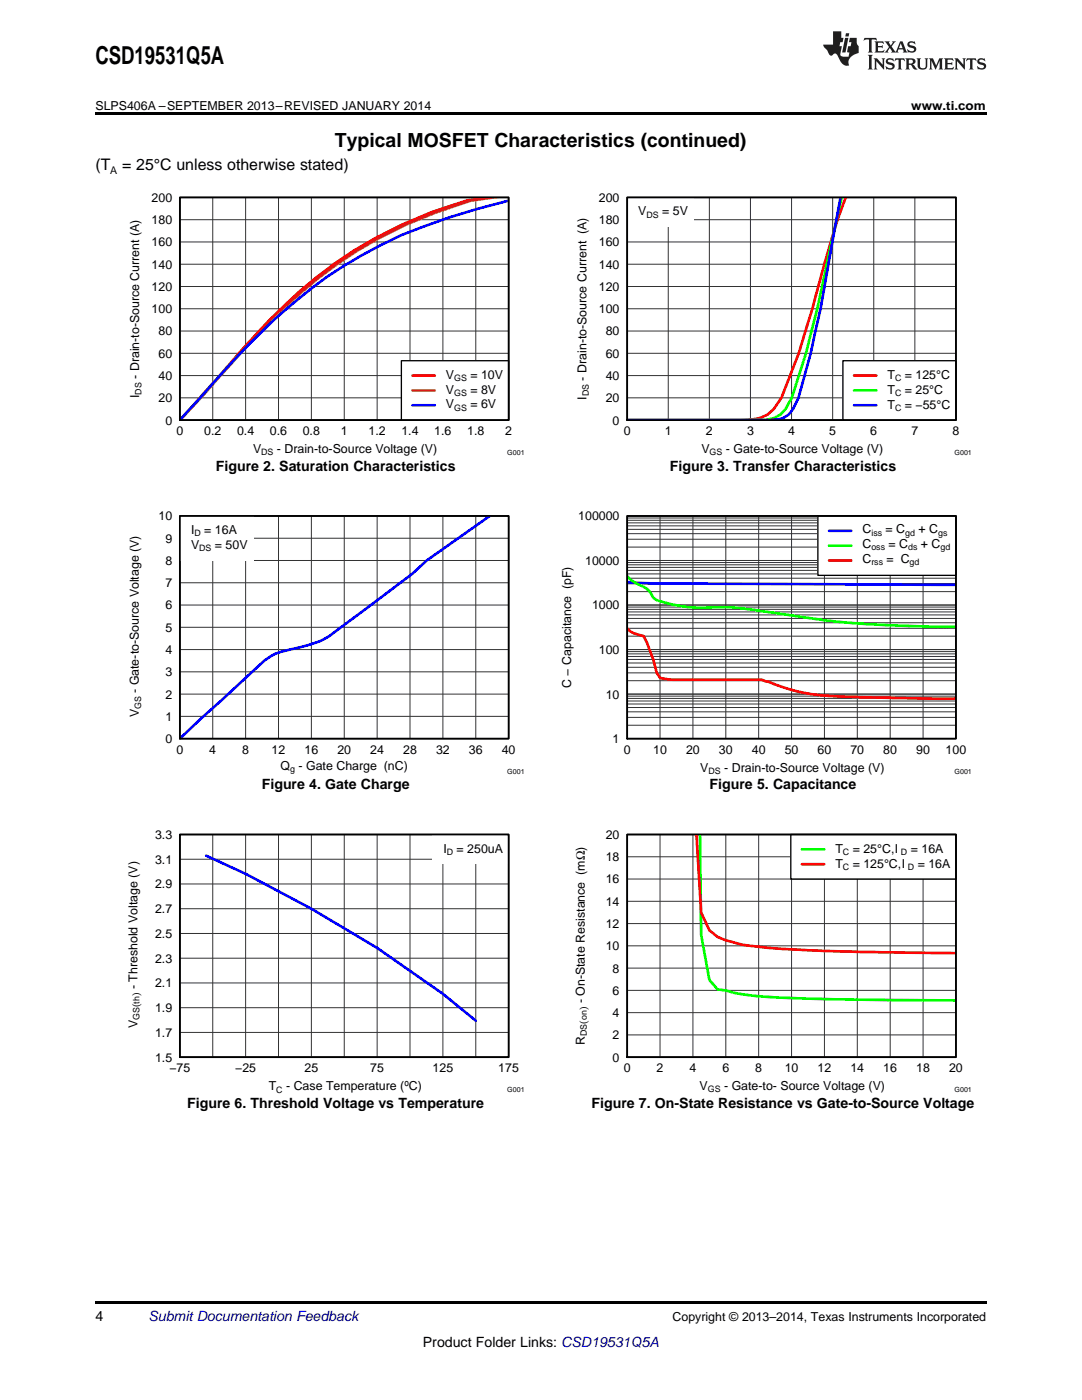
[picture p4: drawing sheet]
<svg xmlns="http://www.w3.org/2000/svg" width="216mm" height="279mm" viewBox="0 0 216 279" stroke-linecap="round" stroke-linejoin="round" font-family="sans-serif">
<path d="M19 259.7h177.8v.5h-177.8z" fill="#000"/>
<g fill="#fff">
<path d="M66.9 222.8h.3v.7h-.3z"/>
<path d="M156.1 222.8h.4v.7h-.4z"/>
</g>
<path d="M35.9 166.5h65.6v44.5h-65.6z" fill="none" stroke="#000" stroke-width=".26"/>
<g fill="none" stroke="#333" stroke-width=".2">
<path d="M35.9 166.5h65.6v44.5h-65.6zM35.9 176.4h65.6M35.9 171.5h65.6M42.4 166.5v44.5M49 166.5v44.5M55.6 166.5v44.5M62.1 166.5v44.5M68.7 166.5v44.5M75.3 166.5v44.5M81.8 166.5v44.5M88.4 166.5v44.5M94.9 166.5v44.5"/>
<path d="M35.9 196.2h65.6M35.9 191.2h65.6M35.9 186.3h65.6M35.9 181.4h65.6M35.9 206h65.6M35.9 201.1h65.6"/>
</g>
<path d="M41.1 170.8a255.5 255.5 0 0 1 47.3 27.5l6.5 5.4" fill="none" stroke="#00f" stroke-width=".53"/>
<path d="M86.2 166.5h15.3v6h-15.3z" fill="#fff"/>
<path d="M35.9 166.5h65.6v44.5h-65.6z" fill="none" stroke="#000" stroke-width=".35"/>
<path d="M125.1 166.5h65.6v44.5h-65.6z" fill="none" stroke="#000" stroke-width=".26"/>
<g fill="none" stroke="#333" stroke-width=".2">
<path d="M125.1 166.5h65.6v44.5h-65.6zM125.1 179.9h65.6M125.1 175.4h65.6M125.1 171h65.6M131.7 166.5v44.5M138.3 166.5v44.5M144.8 166.5v44.5M151.4 166.5v44.5M157.9 166.5v44.5M164.5 166.5v44.5M171.1 166.5v44.5M177.6 166.5v44.5"/>
<path d="M184.2 166.5v44.5M125.1 197.7h65.6M125.1 193.2h65.6M125.1 188.8h65.6M125.1 184.3h65.6M125.1 206.5h65.6M125.1 202.1h65.6"/>
</g>
<path d="M139.7 166.5l.2 20 1.6 9.1 1.7 1.8 1.6 .3a54.7 54.7 0 0 0 13.1 1.5l8.2 .2 24.6 .3" fill="none" stroke="#0f0" stroke-width=".53"/>
<path d="M139 166.5l.9 15.6 1.6 3.6 1.7 1.3a27.6 27.6 0 0 0 9.8 2.1 551.5 551.5 0 0 0 37.7 1.1" fill="none" stroke="#f00" stroke-width=".53"/>
<path d="M157.8 166.5h33v8.9h-33z" fill="#fff"/>
<path d="M157.8 166.5h33v8.9h-33z" fill="none" stroke="#000" stroke-width=".26"/>
<path d="M160 169.5h4.5" fill="none" stroke="#0f0" stroke-width=".53"/>
<path d="M160 172.5h4.5" fill="none" stroke="#f00" stroke-width=".53"/>
<path d="M125.1 166.5h65.6v44.5h-65.6z" fill="none" stroke="#000" stroke-width=".35"/>
<g fill="#fff">
<path d="M66.9 159.2h.3v.7h-.3z"/>
<path d="M156.1 159.2h.4v.7h-.4z"/>
</g>
<path d="M35.9 103h65.6v44.4h-65.6z" fill="none" stroke="#000" stroke-width=".26"/>
<g fill="none" stroke="#333" stroke-width=".2">
<path d="M35.9 103h65.6v44.4h-65.6zM35.9 116.3h65.6M35.9 111.9h65.6M35.9 107.4h65.6M42.4 103v44.4M49 103v44.4M55.6 103v44.4M62.1 103v44.4M68.7 103v44.4M75.3 103v44.4M81.8 103v44.4M88.4 103v44.4"/>
<path d="M94.9 103v44.4M35.9 138.5h65.6M35.9 134.1h65.6M35.9 129.6h65.6M35.9 125.2h65.6M35.9 120.7h65.6M35.9 143h65.6"/>
</g>
<path d="M97.7 103l-12.6 8.9-2.8 2.6-15.6 11.7a14.8 14.8 0 0 1-6.9 3 16.5 16.5 0 0 0-5.7 1.7l-1.3 .9-16.9 15.6" fill="none" stroke="#00f" stroke-width=".53"/>
<path d="M35.9 103h14.6v8.9h-14.6z" fill="#fff"/>
<path d="M35.9 103h65.6v44.4h-65.6z" fill="none" stroke="#000" stroke-width=".35"/>
<path d="M125.1 103h65.6v44.4h-65.6z" fill="none" stroke="#000" stroke-width=".26"/>
<g fill="none" stroke="#333" stroke-width=".2">
<path d="M125.1 103h65.6v44.4h-65.6zM125.1 118.1h65.6M125.1 116.5h65.6M125.1 115.4h65.6M125.1 114.5h65.6M125.1 113.8h65.6M125.1 113.2h65.6M125.1 112.7h65.6M125.1 112.3h65.6M125.1 111.9h65.6M125.1 109.2h65.6M125.1 107.6h65.6"/>
<path d="M125.1 106.5h65.6M125.1 105.6h65.6M125.1 104.9h65.6M125.1 104.3h65.6M125.1 103.8h65.6M125.1 103.4h65.6M131.7 103v44.4M138.3 103v44.4M144.8 103v44.4M151.4 103v44.4M157.9 103v44.4M164.5 103v44.4"/>
<path d="M171.1 103v44.4M177.6 103v44.4M184.2 103v44.4M125.1 139.9h65.6M125.1 139.4h65.6M125.1 138.9h65.6M125.1 138.5h65.6M125.1 135.8h65.6M125.1 134.3h65.6M125.1 133.2h65.6M125.1 132.3h65.6M125.1 131.6h65.6"/>
<path d="M125.1 131h65.6M125.1 130.5h65.6M125.1 130h65.6M125.1 129.6h65.6M125.1 127h65.6M125.1 125.4h65.6M125.1 124.3h65.6M125.1 123.4h65.6M125.1 122.7h65.6M125.1 122.1h65.6M125.1 121.6h65.6M125.1 121.2h65.6"/>
<path d="M125.1 120.7h65.6M125.1 144.7h65.6M125.1 143.2h65.6M125.1 142.1h65.6M125.1 141.2h65.6M125.1 140.5h65.6"/>
</g>
<path d="M125.1 116.2l5.9 .3 59.7 .2" fill="none" stroke="#00f" stroke-width=".53"/>
<path d="M125.1 115a15.1 15.1 0 0 0 4 2.5l.6 .7a3 3 0 0 0 2.7 2 31.2 31.2 0 0 0 11.8 1 159.9 159.9 0 0 1 15.1 1.8l6.5 .9 5.9 .6 9.9 .4 9.1 .2" fill="none" stroke="#0f0" stroke-width=".53"/>
<path d="M125.1 125.4a5.6 5.6 0 0 0 3.3 1.6 35.6 35.6 0 0 1 2.6 7.3l.7 1 2 .3 18.3 .1 1.4 .4a39.9 39.9 0 0 0 16.4 3l20.9 .3" fill="none" stroke="#f00" stroke-width=".53"/>
<path d="M163.2 103h27.5v11.8h-27.5z" fill="#fff"/>
<path d="M163.2 103h27.5v11.8h-27.5z" fill="none" stroke="#000" stroke-width=".26"/>
<path d="M165.4 105.9h4.5" fill="none" stroke="#00f" stroke-width=".53"/>
<path d="M165.4 108.9h4.5" fill="none" stroke="#0f0" stroke-width=".53"/>
<path d="M165.4 111.9h4.5" fill="none" stroke="#f00" stroke-width=".53"/>
<path d="M125.1 103h65.6v44.4h-65.6z" fill="none" stroke="#000" stroke-width=".35"/>
<g fill="#fff">
<path d="M66.9 95.7h.3v.7h-.3z"/>
<path d="M156.1 95.7h.4v.7h-.4z"/>
</g>
<path d="M35.9 39.4h65.6v44.4h-65.6z" fill="none" stroke="#000" stroke-width=".26"/>
<g fill="none" stroke="#333" stroke-width=".2">
<path d="M35.9 39.4h65.6v44.4h-65.6zM42.4 39.4v44.4M49 39.4v44.4M55.6 39.4v44.4M62.1 39.4v44.4M68.7 39.4v44.4M75.3 39.4v44.4M81.8 39.4v44.4M88.4 39.4v44.4M94.9 39.4v44.4M35.9 57.2h65.6M35.9 52.7h65.6"/>
<path d="M35.9 48.3h65.6M35.9 43.8h65.6M35.9 79.4h65.6M35.9 75h65.6M35.9 70.5h65.6M35.9 66.1h65.6M35.9 61.6h65.6"/>
</g>
<path d="M97.9 39.4l-4.8 .6a86 86 0 0 0-39.4 24l-5.4 5.8-12.4 14" fill="none" stroke="#f00" stroke-width=".53"/>
<path d="M98.8 39.4l-4.9 .7a90.1 90.1 0 0 0-42.6 26.8l-15.4 16.9" fill="none" stroke="#ee7600" stroke-width=".53"/>
<path d="M101.5 40a144.4 144.4 0 0 0-21.4 6.9 95.2 95.2 0 0 0-30.1 21.5l-4.3 4.5-9.8 10.9" fill="none" stroke="#00f" stroke-width=".53"/>
<path d="M80.1 72h21.4v11.8h-21.4z" fill="#fff"/>
<path d="M125.1 39.4h65.6v44.4h-65.6zM80.1 72h21.4v11.8h-21.4z" fill="none" stroke="#000" stroke-width=".26"/>
<path d="M168.7 39.4a215.3 215.3 0 0 0-6.6 22.2l-2.7 8.9-3.5 8.9a7.2 7.2 0 0 1-7.2 4.4h-23.6M82.3 75h4.5" fill="none" stroke="#f00" stroke-width=".53"/>
<path d="M82.3 77.9h4.5" fill="none" stroke="#ee7600" stroke-width=".53"/>
<path d="M167.7 39.4l-2.4 13.3a198.5 198.5 0 0 1-6 26.7l-1 2.2a5.1 5.1 0 0 1-5 2.2h-28.2M82.3 80.9h4.5" fill="none" stroke="#00f" stroke-width=".53"/>
<path d="M35.9 39.4h65.6v44.4h-65.6z" fill="none" stroke="#000" stroke-width=".35"/>
<g fill="none" stroke="#333" stroke-width=".2">
<path d="M125.1 39.4h65.6v44.4h-65.6zM133.3 39.4v44.4M141.5 39.4v44.4M149.7 39.4v44.4M157.9 39.4v44.4M166.1 39.4v44.4M174.3 39.4v44.4M182.5 39.4v44.4M125.1 57.2h65.6M125.1 52.7h65.6M125.1 48.3h65.6M125.1 43.8h65.6"/>
<path d="M125.1 79.4h65.6M125.1 75h65.6M125.1 70.5h65.6M125.1 66.1h65.6M125.1 61.6h65.6"/>
</g>
<path d="M167.9 39.4l-2.9 13.3a200.3 200.3 0 0 1-7 26.7l-1.2 2.2a6 6 0 0 1-5.3 2.2h-26.4" fill="none" stroke="#0f0" stroke-width=".53"/>
<path d="M168.2 72h22.5v11.8h-22.5z" fill="#fff"/>
<path d="M168.2 72h22.5v11.8h-22.5z" fill="none" stroke="#000" stroke-width=".26"/>
<path d="M170.4 75h4.5" fill="none" stroke="#f00" stroke-width=".53"/>
<path d="M170.4 77.9h4.5" fill="none" stroke="#0f0" stroke-width=".53"/>
<path d="M170.4 80.9h4.5" fill="none" stroke="#00f" stroke-width=".53"/>
<path d="M125.1 39.4h13.3v5.9h-13.3z" fill="#fff"/>
<path d="M125.1 39.4h65.6v44.4h-65.6z" fill="none" stroke="#000" stroke-width=".35"/>
<path d="M19 22.5h177.8v.5h-177.8z" fill="#000"/>
<g fill="#231f20">
<path d="M172.5 7.6l-.1 .5 .4-.2h.6v.1v2.1l-.2 .4h.9l-.2-.4v-2.1l.1-.1h.5l.5 .2-.2-.5zM174.5 8.3l.2 .3v1.5l-.2 .4h1.8l.2-.6a1.04 1.04 0 0 1-1.3 .2v-.7h.6l.3 .2v-.6l-.3 .2h-.6v-.6l.8-.1 .4 .3-.2-.5zM176.5 8.3l.9 1.1-.9 1.1h.8l-.2-.2 .4-.7 .5 .7-.2 .2h1.5l-.2-.2 .2-.4h.9l.1 .4-.2 .2h1l-.3-.3-.7-1.9h-.5l-.9 2-.8-1 .9-1h-.8l.1 .3-.4 .5-.3-.6 .1-.2zM179.7 8.6l.4 1h-.7zM181.3 8.4a.63 .63 0 0 0-.2 .7 .63 .63 0 0 0 .6 .4l.6 .2 .1 .2a.75 .75 0 0 1-.7 .4 .75 .75 0 0 1-.6-.5l.1 .7 .1-.1a1.11 1.11 0 0 0 1.5-.6 1.13 1.13 0 0 0-1.2-.8l-.1-.4a1.04 1.04 0 0 1 1.2 .2l-.2-.5-.2 .1-.4-.2zM173.2 10.9l.2 .4v2.2l-.2 .4h1l-.3-.4v-2.2l.3-.4zM174.3 11.6l.3 .4v1.5l-.3 .4h.8l-.2-.4v-1.3l1.5 1.7v-1.9l.2-.4h-.7l.2 .4v.9l-1.1-1.3zM177 11.8a.62 .62 0 0 0-.2 .7 .62 .62 0 0 0 .6 .4l.6 .1 .1 .3a.76 .76 0 0 1-.7 .3 .76 .76 0 0 1-.7-.4l.2 .7 .1-.1a1.11 1.11 0 0 0 1.5-.6 1.13 1.13 0 0 0-1.2-.8l-.1-.4a1.04 1.04 0 0 1 1.2 .2l-.2-.6-.2 .1-.5-.1zM178.7 11.6l-.2 .6a.61 .61 0 0 1 .8-.3v1.6l-.2 .4h.9l-.2-.4v-1.6a.63 .63 0 0 1 .7 .3l-.1-.6zM180.6 11.6l.3 .4v1.5l-.3 .4h1l-.2-.2-.1-.8 .6 .2a.76 .76 0 0 0 1.2 .7l-1-1a.58 .58 0 0 0 .6-.5 .58 .58 0 0 0-.5-.6zM181.4 11.9h.1a.45 .45 0 0 1 .5 .1 .45 .45 0 0 1 .1 .5l-.8 .2zM182.9 11.6l.2 .2a2.17 2.17 0 0 0 .3 1.9 .99 .99 0 0 0 1.6-.6v-1.1l.2-.4h-.7l.2 .2a1.92 1.92 0 0 1-.2 1.8 .6 .6 0 0 1-.9-.5v-1.1l.2-.4zM185.4 11.6l.2 .4v1.5l-.2 .4h.7l-.2-.4v-1.4l.8 1.8 .8-1.8v1.4l-.2 .4h.9l-.2-.4v-1.5l.2-.4h-.8l-.6 1.5-.6-1.5zM188.4 11.6l.2 .4v1.5l-.2 .4h1.8l.1-.6a1.04 1.04 0 0 1-1.2 .1v-.6h.5l.4 .2v-.6l-.4 .2h-.5v-.7h.8l.3 .3-.1-.6zM190.5 11.6l.2 .4v1.5l-.2 .4h.7l-.2-.4v-1.3l1.5 1.7v-1.9l.2-.4h-.7l.2 .4v.9l-1.1-1.3zM192.9 11.6l-.1 .6a.61 .61 0 0 1 .7-.3l.1 1.6-.3 .4h1l-.3-.4 .1-1.6a.63 .63 0 0 1 .7 .3l-.1-.6zM195.2 11.8a.62 .62 0 0 0-.2 .7 .62 .62 0 0 0 .6 .4l.6 .1 .1 .3a.76 .76 0 0 1-.7 .3 .76 .76 0 0 1-.6-.4l.1 .7 .1-.1a1.11 1.11 0 0 0 1.6-.6 1.13 1.13 0 0 0-1.3-.8l-.1-.4a1.04 1.04 0 0 1 1.2 .2l-.1-.6-.2 .1-.5-.1z"/>
<path d="M166.2 6.3v2.6h-1.9v.4l.8 .9a.91 .91 0 0 0 1 .8 .56 .56 0 0 1 .5-.3 .56 .56 0 0 1 .5 .3l.4 .8a1.53 1.53 0 0 0 1.9 1.2 1.54 1.54 0 0 1 1-2.1l.9-.3v-1.4a1.52 1.52 0 0 1-.4-1.6h-1.3l-.2 .8h.5l-.2 .8h-.5l-.1 1v.2l.4 .1-.2 .8a1.93 1.93 0 0 1-1.6-.3l.3-1.8h-.5l.2-.8h.4l.2-.8h-.4v-1.3zM168.6 7.6l-.6 2.9h.7l.6-2.9zM168.8 6.6l-.1 .7h.6l.2-.7z"/>
</g>
<text font-size="4.9" x="19" y="12.8">CSD19531Q5A</text>
<text font-size="3.9" x="66.8" y="29.3">Typical MOSFET Characteristics (continued)</text>
<g font-size="3.2">
<text x="19" y="34">(T</text>
<text x="24.4" y="34">= 25°C unless otherwise stated)</text>
</g>
<g font-size="2.8">
<text x="43.1" y="93.9">Figure 2. Saturation Characteristics</text>
<text x="133.7" y="93.9">Figure 3. Transfer Characteristics</text>
<text x="52.2" y="157.5">Figure 4. Gate Charge</text>
<text x="141.6" y="157.5">Figure 5. Capacitance</text>
<text x="37.4" y="221.1">Figure 6. Threshold Voltage vs Temperature</text>
<text x="118" y="221.1">Figure 7. On-State Resistance vs Gate-to-Source Voltage</text>
<text x="19" y="263.6">4</text>
<text x="84.4" y="268.9">Product Folder Links: CSD19531Q5A</text>
</g>
<text font-size="2.8" fill="#0000c8" x="29.6" y="263.6">Submit Documentation Feedback</text>
<g font-size="2.5">
<text x="19" y="21.9">SLPS406A –SEPTEMBER 2013–REVISED JANUARY 2014</text>
<text x="181.8" y="21.9">www.ti.com</text>
<text x="30.2" y="40.3">200</text>
<text x="119.5" y="40.3">200</text>
<text x="30.2" y="44.7">180</text>
<text x="119.5" y="44.7">180</text>
<text x="127.4" y="43">V</text>
<text x="132.1" y="43">= 5V</text>
<text x="30.2" y="53.6">140</text>
<text x="30.2" y="49.2">160</text>
<text x="119.5" y="53.6">140</text>
<text x="119.5" y="49.2">160</text>
<text x="30.2" y="58.1">120</text>
<text x="119.5" y="58.1">120</text>
<text x="30.2" y="62.5">100</text>
<text x="119.5" y="62.5">100</text>
<text x="31.6" y="71.4">60</text>
<text x="31.6" y="67">80</text>
<text x="120.9" y="71.4">60</text>
<text x="120.9" y="67">80</text>
<text x="27.8" y="75.6" transform="rotate(-90 27.8 75.6)">- Drain-to-Source Current (A)</text>
<text x="31.6" y="75.8">40</text>
<text x="89" y="75.6">V</text>
<text x="93.9" y="75.6">= 10V</text>
<text x="117" y="76" transform="rotate(-90 117 76)">- Drain-to-Source Current (A)</text>
<text x="120.9" y="75.8">40</text>
<text x="177.1" y="75.6">T</text>
<text x="180.6" y="75.6">= 125°C</text>
<text x="27.8" y="79.4" transform="rotate(-90 27.8 79.4)">I</text>
<text x="31.6" y="80.3">20</text>
<text x="89" y="78.6">V</text>
<text x="89" y="81.5">V</text>
<text x="93.9" y="78.6">= 8V</text>
<text x="93.9" y="81.5">= 6V</text>
<text x="117" y="79.8" transform="rotate(-90 117 79.8)">I</text>
<text x="120.9" y="80.3">20</text>
<text x="177.1" y="78.6">T</text>
<text x="177.1" y="81.5">T</text>
<text x="180.6" y="78.6">= 25°C</text>
<text x="180.6" y="81.5">= −55°C</text>
<text x="33" y="84.7">0</text>
<text x="35.2" y="86.9">0</text>
<text x="40.7" y="86.9">0.2</text>
<text x="47.3" y="86.9">0.4</text>
<text x="53.9" y="86.9">0.6</text>
<text x="60.4" y="86.9">0.8</text>
<text x="68" y="86.9">1</text>
<text x="73.5" y="86.9">1.2</text>
<text x="80.1" y="86.9">1.4</text>
<text x="86.7" y="86.9">1.6</text>
<text x="93.2" y="86.9">1.8</text>
<text x="100.8" y="86.9">2</text>
<text x="122.2" y="84.7">0</text>
<text x="124.5" y="86.9">0</text>
<text x="132.7" y="86.9">1</text>
<text x="140.9" y="86.9">2</text>
<text x="149.1" y="86.9">3</text>
<text x="157.3" y="86.9">4</text>
<text x="165.5" y="86.9">5</text>
<text x="173.7" y="86.9">6</text>
<text x="181.9" y="86.9">7</text>
<text x="190.1" y="86.9">8</text>
<text x="50.5" y="90.4">V</text>
<text x="55.3" y="90.4">- Drain-to-Source Voltage (V)</text>
<text x="140" y="90.4">V</text>
<text x="144.8" y="90.4">- Gate-to-Source Voltage (V)</text>
<text x="31.6" y="103.9">10</text>
<text x="38.1" y="106.6">I</text>
<text x="40.8" y="106.6">= 16A</text>
<text x="115.4" y="103.9">100000</text>
<text x="172.1" y="106.4">C</text>
<text x="176.7" y="106.4">= C</text>
<text x="183.3" y="106.4">+ C</text>
<text x="33" y="112.7">8</text>
<text x="33" y="108.3">9</text>
<text x="38.1" y="109.5">V</text>
<text x="42.9" y="109.5">= 50V</text>
<text x="116.8" y="112.7">10000</text>
<text x="172.1" y="109.4">C</text>
<text x="172.1" y="112.4">C</text>
<text x="176.9" y="112.4">= C</text>
<text x="177.3" y="109.4">= C</text>
<text x="183.8" y="109.4">+ C</text>
<text x="33" y="117.2">7</text>
<text x="33" y="121.6">6</text>
<text x="118.1" y="121.6">1000</text>
<text x="33" y="130.5">4</text>
<text x="33" y="126.1">5</text>
<text x="119.5" y="130.5">100</text>
<text x="33" y="135">3</text>
<text x="114" y="137.3" transform="rotate(-90 114 137.3)">C − Capacitance (pF)</text>
<text x="27.7" y="143.2" transform="rotate(-90 27.7 143.2)">V</text>
<text x="27.7" y="138.3" transform="rotate(-90 27.7 138.3)">- Gate-to-Source Voltage (V)</text>
<text x="33" y="143.9">1</text>
<text x="33" y="139.4">2</text>
<text x="120.9" y="139.4">10</text>
<text x="33" y="148.3">0</text>
<text x="122.2" y="148.3">1</text>
<text x="35.2" y="150.5">0</text>
<text x="41.8" y="150.5">4</text>
<text x="48.3" y="150.5">8</text>
<text x="54.2" y="150.5">12</text>
<text x="56" y="153.7">Q - Gate Charge (nC)</text>
<text x="60.8" y="150.5">16</text>
<text x="67.3" y="150.5">20</text>
<text x="73.9" y="150.5">24</text>
<text x="80.4" y="150.5">28</text>
<text x="87" y="150.5">32</text>
<text x="93.6" y="150.5">36</text>
<text x="100.1" y="150.5">40</text>
<text x="124.5" y="150.5">0</text>
<text x="130.3" y="150.5">10</text>
<text x="136.9" y="150.5">20</text>
<text x="139.7" y="154">V</text>
<text x="143.5" y="150.5">30</text>
<text x="144.5" y="154">- Drain-to-Source Voltage (V)</text>
<text x="150" y="150.5">40</text>
<text x="156.6" y="150.5">50</text>
<text x="163.1" y="150.5">60</text>
<text x="169.7" y="150.5">70</text>
<text x="176.3" y="150.5">80</text>
<text x="182.8" y="150.5">90</text>
<text x="188.7" y="150.5">100</text>
<text x="30.9" y="167.4">3.3</text>
<text x="120.9" y="167.4">20</text>
<text x="30.9" y="172.4">3.1</text>
<text x="88.5" y="170.2">I</text>
<text x="91.1" y="170.2">= 250uA</text>
<text x="120.9" y="171.9">18</text>
<text x="166.7" y="170.2">T</text>
<text x="166.7" y="173.1">T</text>
<text x="170.2" y="170.2">= 25°C, I</text>
<text x="170.2" y="173.1">= 125°C, I</text>
<text x="181.7" y="170.2">= 16A</text>
<text x="183.1" y="173.1">= 16A</text>
<text x="30.9" y="177.3">2.9</text>
<text x="120.9" y="176.3">16</text>
<text x="30.9" y="182.2">2.7</text>
<text x="120.9" y="185.2">12</text>
<text x="120.9" y="180.8">14</text>
<text x="30.9" y="187.2">2.5</text>
<text x="120.9" y="189.6">10</text>
<text x="27.4" y="197.4" transform="rotate(-90 27.4 197.4)">- Threshold Voltage (V)</text>
<text x="30.9" y="197.1">2.1</text>
<text x="30.9" y="192.1">2.3</text>
<text x="122.2" y="194.1">8</text>
<text x="30.9" y="202">1.9</text>
<text x="116.7" y="200.2" transform="rotate(-90 116.7 200.2)">- On-State Resistance (mΩ)</text>
<text x="122.2" y="203">4</text>
<text x="122.2" y="198.5">6</text>
<text x="27.4" y="205.2" transform="rotate(-90 27.4 205.2)">V</text>
<text x="30.9" y="206.9">1.7</text>
<text x="116.7" y="208.5" transform="rotate(-90 116.7 208.5)">R</text>
<text x="122.2" y="207.4">2</text>
<text x="30.9" y="211.9">1.5</text>
<text x="33.8" y="214">−75</text>
<text x="46.9" y="214">−25</text>
<text x="60.8" y="214">25</text>
<text x="73.9" y="214">75</text>
<text x="86.3" y="214">125</text>
<text x="99.4" y="214">175</text>
<text x="122.2" y="211.9">0</text>
<text x="124.5" y="214">0</text>
<text x="131" y="214">2</text>
<text x="137.6" y="214">4</text>
<text x="144.1" y="214">6</text>
<text x="150.7" y="214">8</text>
<text x="156.6" y="214">10</text>
<text x="163.1" y="214">12</text>
<text x="169.7" y="214">14</text>
<text x="176.3" y="214">16</text>
<text x="182.8" y="214">18</text>
<text x="189.4" y="214">20</text>
<text x="53.6" y="217.6">T</text>
<text x="57.1" y="217.6">- Case Temperature (ºC)</text>
<text x="139.6" y="217.6">V</text>
<text x="144.5" y="217.6">- Gate-to- Source Voltage (V)</text>
<text x="134.2" y="263.6">Copyright © 2013–2014, Texas Instruments Incorporated</text>
</g>
<g font-size="2.1">
<text x="22" y="34.6">A</text>
<text x="27.9" y="201" transform="rotate(-90 27.9 201)">( )</text>
<text x="117.1" y="201.6" transform="rotate(-90 117.1 201.6)">)</text>
<text x="117.1" y="204.3" transform="rotate(-90 117.1 204.3)">(</text>
</g>
<g font-size="1.8">
<text x="129" y="43.5">DS</text>
<text x="90.6" y="76">GS</text>
<text x="178.6" y="76.1">C</text>
<text x="28.2" y="78.8" transform="rotate(-90 28.2 78.8)">DS</text>
<text x="90.6" y="79">GS</text>
<text x="90.6" y="82">GS</text>
<text x="117.5" y="79.1" transform="rotate(-90 117.5 79.1)">DS</text>
<text x="178.6" y="79">C</text>
<text x="178.6" y="82">C</text>
<text x="52.1" y="90.9">DS</text>
<text x="141.6" y="90.9">GS</text>
<text x="38.8" y="107">D</text>
<text x="173.9" y="106.9">iss</text>
<text x="180.6" y="106.9">gd</text>
<text x="187.2" y="106.9">gs</text>
<text x="39.8" y="110">DS</text>
<text x="173.9" y="109.8">oss</text>
<text x="173.9" y="112.8">rss</text>
<text x="181.2" y="109.8">ds</text>
<text x="181.5" y="112.8">gd</text>
<text x="187.7" y="109.8">gd</text>
<text x="28.2" y="141.5" transform="rotate(-90 28.2 141.5)">GS</text>
<text x="57.9" y="154.1">g</text>
<text x="141.4" y="154.4">DS</text>
<text x="89.2" y="170.6">D</text>
<text x="168.2" y="170.6">C</text>
<text x="168.2" y="173.6">C</text>
<text x="179.8" y="170.6">D</text>
<text x="181.2" y="173.6">D</text>
<text x="27.9" y="203.5" transform="rotate(-90 27.9 203.5)">GS th</text>
<text x="117.1" y="206.8" transform="rotate(-90 117.1 206.8)">DS on</text>
<text x="55.1" y="218">C</text>
<text x="141.3" y="218">GS</text>
</g>
<g font-size="1.4">
<text x="101.2" y="90.9">G001</text>
<text x="190.5" y="90.9">G001</text>
<text x="101.2" y="154.5">G001</text>
<text x="190.5" y="154.5">G001</text>
<text x="101.2" y="218">G001</text>
<text x="190.5" y="218">G001</text>
</g>
</svg>
